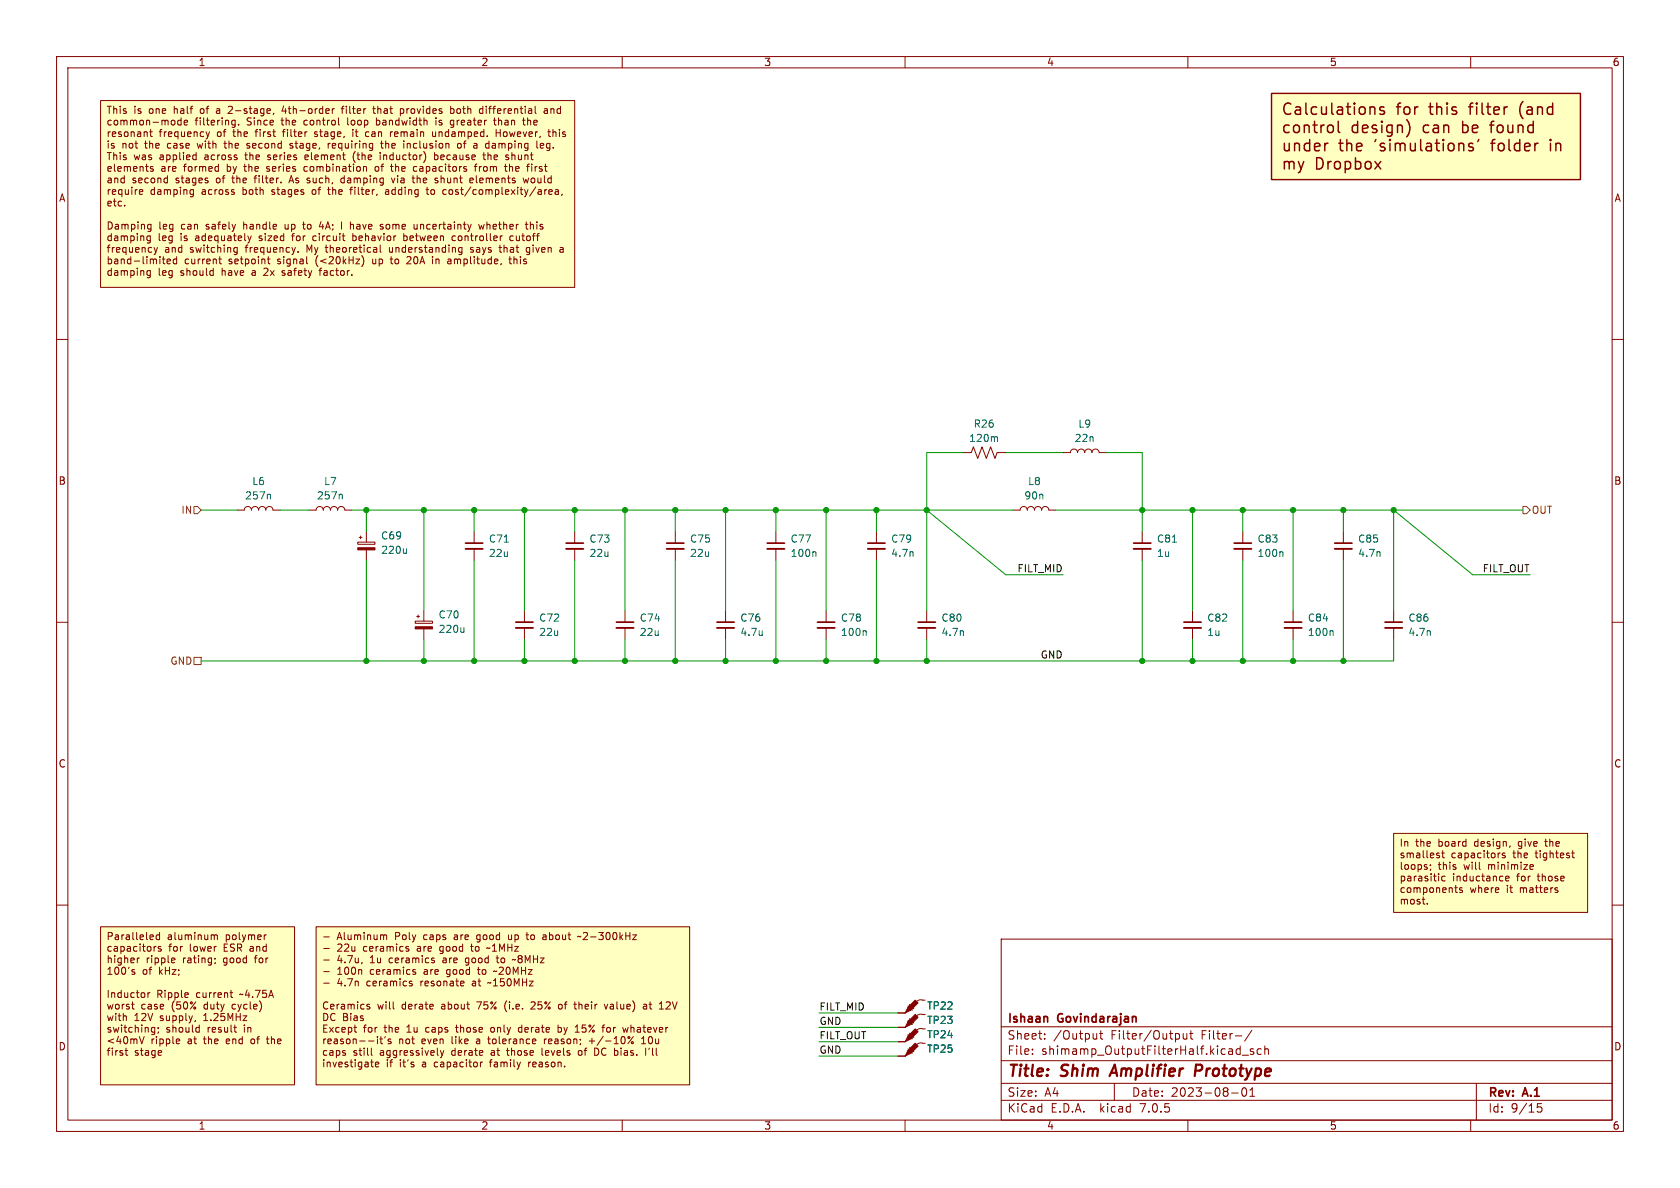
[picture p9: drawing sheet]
<svg xmlns="http://www.w3.org/2000/svg" width="297mm" height="210mm" viewBox="0 0 297 210" stroke-linecap="round" stroke-linejoin="round" font-family="sans-serif">
<path d="M0 0h297v210h-297z" fill="#fff" stroke="#fff" stroke-width=".18"/>
<g fill="none" stroke="#840000" stroke-width=".18">
<path d="M10 10h277v190h-277zM12 12h273v186h-273zM60 10v2M110 10v2M160 10v2M210 10v2M260 10v2M10 60h2M285 60h2M101.6 94v2M101.6 97v2.1M179.1 90.2h1.2a.64 .64 0 0 1 .7-.7 .64 .64 0 0 1 .6 .7 .64 .64 0 0 1 .6-.7 .64 .64 0 0 1 .7 .7 .64 .64 0 0 1 .6-.7 .64 .64 0 0 1 .6 .7 .64 .64 0 0 1 .7-.7 .64 .64 0 0 1 .6 .7h1.3"/>
<path d="M188 80h1.2a.64 .64 0 0 1 .7-.6 .64 .64 0 0 1 .6 .6 .64 .64 0 0 1 .6-.6 .64 .64 0 0 1 .7 .6 .64 .64 0 0 1 .6-.6 .64 .64 0 0 1 .6 .6 .64 .64 0 0 1 .7-.6 .64 .64 0 0 1 .6 .6h1.3M237.5 94v2M237.5 97v2.1M10 110h2M285 110h2M10 160h2M285 160h2M177 166h108v32h-108zM60 198v2M110 198v2M160 198v2M177 194.5h108"/>
<path d="M177 191.5h108M177 187.5h108M177 181.5h108M182.5 186.3v.1M182.5 185.5v.1M184.7 183.6v.1M184.7 182.8v.1M193.9 182.7v1M193.9 183.6l-.2 .1M194.4 182.7h.6M194.6 182.2v1.3l.4 .2M197 191.5v3"/>
<path d="M208.5 182.8v.8M209.2 182.7v.9l.4 .1 .2-.1M209.8 182.7v1M210 198v2M210.3 182.7h.6M210.5 182.2v1.3l.4 .2M217.7 193.2h1.2M218.4 183.1h1.1M218.7 186.3h.5M218.7 185.5h.5M219.2 184.9v1.5M219.6 186.5h1.1"/>
<path d="M219.7 192.4a1 1 0 0 0 .2 1.4 .81 .81 0 0 0 .6-.6 .81 .81 0 0 0-.3-.8M221 193.8h.8M221 192.7l.4-.4v1.5M221.3 182.1l-1.3 2M221.6 185.5l-.4-.1-.2 .2 .1 .2 .5 .2v.3h-.6M223 185.5l-.5-.1-.3 .3v.4l.2 .2h.6M223.6 185.5l.2-.1 .4 .1v.9M223.6 184.9v1.5M260 198v2M261 191.5v6.5M272.5 195.1h-.7l-.1 .7 .3-.1h.5l.1 .3-.1 .5-.2 .1-.6-.1"/>
</g>
<path d="M211.3 189.3h.8M212.2 188.2h-.7l-.3 2" fill="none" stroke="#840000" stroke-width=".4"/>
<g fill="#ffffc2" stroke="#ffffc2" stroke-width=".18">
<path d="M55.9 163.8h66v28h-66z"/>
<path d="M17.8 163.8h34.3v28h-34.3z"/>
<path d="M17.8 17.8h83.8v33h-83.8z"/>
<path d="M246.4 147.3h34.3v14h-34.3z"/>
<path d="M224.8 16.5h54.6v15.3h-54.6z"/>
</g>
<path d="M100.1 97h3M236 97h3" fill="none" stroke="#840000" stroke-width=".33"/>
<path d="M100.1 96h3M236 96h3" fill="none" stroke="#840000" stroke-width=".3"/>
<g fill="#840000">
<path d="M160.5 183.1l.5 .5-1 .6z"/>
<path d="M161.8 181.9l.5 .5-1.3 1.2-.5-.5z"/>
</g>
<path d="M160.5 182.9l.8 .7M160.8 182.6l.7 .8" fill="none" stroke="#480000" stroke-width=".18"/>
<g fill="none" stroke="#840000" stroke-width=".18">
<path d="M154.9 94v2M154.9 97v2.1M219.7 94v2M219.7 97v2.1M128.3 108v2M128.3 111v2M146 108v2M146 111v2M163.8 108v2M163.8 111v2M210.8 108v2M210.8 111v2"/>
<path d="M158.7 184.2h1.3M160.5 183.1l.5 .5-1 .6zM161.8 181.9l.5 .5-1.3 1.2-.5-.5zM163.6 181.9h-.2a1.37 1.37 0 0 0-1.3 .2"/>
</g>
<path d="M153.4 97h3.1M218.2 97h3M126.7 111h3.1M144.5 111h3.1M162.3 111h3.1M209.3 111h3" fill="none" stroke="#840000" stroke-width=".33"/>
<path d="M153.4 96h3.1M218.2 96h3M126.7 110h3.1M144.5 110h3.1M162.3 110h3.1M209.3 110h3" fill="none" stroke="#840000" stroke-width=".3"/>
<path d="M226.6 97.5l.2 .2v.7M153 111.5l.1 .2v.6" fill="none" stroke="#006464" stroke-width=".18"/>
<g fill="#840000">
<path d="M160.5 185.7l.5 .5-1 .5z"/>
<path d="M160.5 185.7l1.3-1.3 .5 .5-1.3 1.3z"/>
</g>
<path d="M160.5 185.4l.8 .8M160.8 185.2l.7 .7" fill="none" stroke="#480000" stroke-width=".18"/>
<path d="M119.4 94v2M119.4 97v2.1M137.2 94v2M137.2 97v2.1M110.5 108v2M110.5 111v2M158.7 186.7h1.3M160.5 185.7l.5 .5-1 .5zM160.5 185.7l1.3-1.3 .5 .5-1.3 1.3zM163.6 184.4h-.2a1.37 1.37 0 0 0-1.3 .3" fill="none" stroke="#840000" stroke-width=".18"/>
<path d="M117.9 97h3M135.6 97h3.1M109 111h3" fill="none" stroke="#840000" stroke-width=".33"/>
<path d="M117.9 96h3M135.6 96h3.1M109 110h3" fill="none" stroke="#840000" stroke-width=".3"/>
<path d="M144.1 97.5l.1 .2v.7" fill="none" stroke="#006464" stroke-width=".18"/>
<g fill="#840000">
<path d="M160.5 178.1l.5 .5-1 .5z"/>
<path d="M160.5 178.1l1.3-1.3 .5 .5-1.3 1.3z"/>
</g>
<path d="M160.5 177.8l.8 .8M160.8 177.5l.7 .8" fill="none" stroke="#480000" stroke-width=".18"/>
<path d="M158.7 179.1h1.3M160.5 178.1l.5 .5-1 .5zM160.5 178.1l1.3-1.3 .5 .5-1.3 1.3zM163.6 176.8h-.2a1.37 1.37 0 0 0-1.3 .2" fill="none" stroke="#840000" stroke-width=".18"/>
<g fill="#840000">
<path d="M160.5 180.6l.5 .5-1 .5z"/>
<path d="M161.8 179.3l.5 .5-1.3 1.3-.5-.5z"/>
</g>
<path d="M160.5 180.3l.8 .8M160.8 180.1l.7 .7" fill="none" stroke="#480000" stroke-width=".18"/>
<g fill="none" stroke="#840000" stroke-width=".18">
<path d="M17.8 17.8h83.8v33h-83.8zM47.6 19.2l.2 .3-.6 .1M47.7 20l-.1 .1M48.4 20l-.1 .2M58.1 19.3l.1 .2-.6 .1M58.7 19.2v.9M59.1 19.2l-.4 .3M60.3 19.2h.5M60.6 18.8l-.1 1.3M65.9 19.2h.5M66.1 18.8v1.1l.1 .2M70.8 19.2v1.3"/>
<path d="M70.8 20l.3 .1M71.1 19.2l-.3 .1M79.7 19.3h.5M79.7 20h.5M79.7 18.8v1.3M85.4 19.3l-.4-.1-.2 .3 .1 .5h.5M85.4 18.8v1.3M94.6 18.8v1.1l.2 .2M96.2 19.3h.5l.1 .8M96.8 19.5l-.4 .1-.2 .2 .2 .3 .4-.1M22 36.3v.1M24.7 34.3h.5"/>
<path d="M24.7 33.6l.4-.1 .1 .3-.6 .1M26.2 39.7h.5M26.5 23.3h.4M26.6 22.9v1.1l.3 .1M26.7 39.7v1l-.1 .2h-.3M27.1 29.5l-.3-.1-.2 .2v.2l.5 .1v.3h-.5M29.5 31.5h.1M29.6 31.1v1.2M29.6 32.3h-.1M32 20.8v1.3M32 21.3h-.3l-.3 .2 .1 .5h.5M32.6 21.7l.6-.1-.1-.3h-.4l-.1 .1v.6h.5"/>
<path d="M33.7 34.3h.5M34.2 33.5v1l-.1 .2-.3 .1M34.3 27.4h.4M34.7 27v1.2M34.7 28.2h-.4M36.4 23.3l.3 .8M36.7 32v.3M36.7 24.1l-.3 .5M37 23.3l-.3 .8M38.5 29.4l.1 .1M38.6 29v1.3M38.6 30.2l-.1 .1"/>
<path d="M41 22l.2 .1 .4-.1M41.3 33.9l.2 .2-.2 .3M41.3 33.5l.1 .1M41.6 21.3v1l-.3 .2h-.3M42.2 22v.1M49.7 32.2v.1M58 25.3v.9M58.1 25.5l-.1 .1M59.8 20.8v1.1l.2 .2M60.4 39.2v1.3M60.4 31.5l-.1 .2 .1 .6M64.2 29.4v.9"/>
<path d="M64.3 29.5l-.1 .1M64.7 23.4l-.1 .5 .3 .2M64.7 29.5l.1 .8M67.2 27v.1M67.2 27.4v.8M67.3 25.3h.5M67.5 24.9v1.1l.1 .2M67.7 39.7h-.3l-.2 .1 .1 .2 .4 .1M68.3 33.5l-.1 .1M68.3 33.9l-.2 .2 .2 .3M69 23.3v.8M69.2 29l.1 1.2"/>
<path d="M69.2 31.5l.3 .8M69.4 23.3l-.4 .2M71.4 25.3v.9M72.8 31.5h.5M73 31.1v1l.3 .2M73.2 39.7l.1 .7 .3 .1 .1-.1M73.2 29.5l-.1 .5 .1 .2 .4 .1M75.2 27.3v.9M75.3 33.5h.5M75.4 21.3l.1 .8M75.5 33.1v1.1l.2 .2M76.5 23.3v.8h.4"/>
<path d="M76.8 27v1.2M76.8 28.2h.4M76.9 31.7l.5 .4M76.9 31.5v.2M77.2 27.4h-.4M77.4 32.1l-.1 .2h-.4M78.8 33.5l-.4 .1-.1 .2v.4l.5 .2M79.7 22.5h.1M79.9 21.3l-.3 .2v.4l.3 .2M81 25.4l-.1 .2v.5l.2 .1 .3-.1M82.5 29.9v.3M83.1 31.9l.6-.1-.1-.3h-.4l-.1 .2v.6h.5"/>
<path d="M83.8 29.4h.5M84 29.2v1.1M84.3 25.4v.8M84.3 26.1l-.4 .1M84.3 25.6l-.4 .1M84.6 39.7l.3 .8 .2-.6 .3 .6M85.4 27.4h.4M85.5 27v1.1l.3 .1M86.4 24.9v1.3M87.2 21.3h.5M87.4 20.8v1.1l.2 .2M87.7 22.9v1.2"/>
<path d="M87.7 23.5h.7M89.2 29.4h.4M89.3 29v1.1l.3 .2M89.4 27.6l.6 .4M89.5 27.4l-.1 .2M90 28.1l-.2 .1h-.4M92.4 21.3h.5M92.5 31.5l.2 .8 .3-.6 .2 .6 .3-.8M92.6 20.8v1.1l.3 .2M92.9 39.7h.4M93 39.2v1.1l.3 .2M93.1 29.4h.5"/>
<path d="M94.9 24.9v1.1l.2 .2M95.7 25.3l-.2 .2v.5l.2 .2h.2M96.1 25.6l-.6 .2M96.3 33.5v.9M96.7 33.5l-.4 .3M96.8 23.3h.5M97 33.9l.6-.1v-.2l-.4-.1-.2 .2 .1 .6h.5M97 22.9v1.1l.3 .1M98.2 33.6h.5v.8M98.7 33.8l-.4 .1-.2 .2 .2 .3 .4-.1M99.4 34.3l-.1 .2M26 42.4l.2 .1h.4"/>
<path d="M26 48.6l.2 .1 .4-.1M26.2 40.4h.5M26.2 41.7l.4 .1M26.6 41.7v1l-.3 .3-.3-.1M26.6 47.8v1.1l-.3 .2-.3-.1M26.6 47.9l-.4-.1-.2 .2M27.2 43.7l.3 .9M27.5 44.6l-.3 .4M27.8 43.7l-.3 .9M28.7 45.8h.5M28.9 46.5l.3 .1M29.5 46.2l.6-.1v-.3h-.4l-.2 .2 .1 .6h.5"/>
<path d="M31.2 45.8h-.3l-.3 .2 .1 .6h.5M31.2 45.4v1.2M37.6 47.8l.1 .1M37.7 47.4v1.3M37.7 48.6l-.1 .1M38.9 45.4v1.1l.3 .1M41.3 44.3l.3 .3 .3-.1M41.4 43.9l-.1 .1M41.9 43.7v1.1l-.2 .2h-.3M43.8 41.7l.3 .8M44.1 42.5l-.3 .5M44.4 41.7l-.3 .8"/>
<path d="M47.4 45.4v1.1l.3 .1M52.2 43.7l-.3 .9M52.7 44.5v.1M54.2 46.5l.2 .1M60.5 41.7h.5M60.9 42.5h.1M64.2 45.7v.9l-.3 .5M66.5 43.8l.1 .8M66.6 44.5l-.1 .1M66.6 44l-.1 .1M67.2 40.4h.5M67.2 43.3v1.1l.2 .2"/>
<path d="M71.4 41.3v1.2M71.4 42.5h.1M71.5 41.7l-.1 .1M72.6 45.9l-.7 .7h.8M76.5 45.8v.8M79.6 46.2h-.3l-.2 .1 .1 .3h.4M80 41.8v.6l.4 .1M81.7 43.7v1.1l-.3 .2h-.3M81.7 43.8l-.4-.1-.2 .3 .1 .5h.5M88.2 43.7h.5M88.4 43.3v1.2M88.6 46.6l-.1 .2"/>
<path d="M88.8 41.7l-.2 .1M90 45.8h.4M90.1 45.4v1.1l.3 .1M90.6 41.7l-.3 .1-.2 .1 .1 .5 .4 .1M93.1 45h.3M93.5 43.7l-.3 .1-.2 .2 .1 .5 .4 .1M99 43.8h.5l.1 .8M99.6 44l-.5 .1-.1 .2 .1 .3 .5-.1M41.9 90.2h1.3a.64 .64 0 0 1 .6-.7 .64 .64 0 0 1 .6 .7 .64 .64 0 0 1 .7-.7 .64 .64 0 0 1 .6 .7 .64 .64 0 0 1 .7-.7 .64 .64 0 0 1 .6 .7 .64 .64 0 0 1 .6-.7 .64 .64 0 0 1 .7 .7h1.2M54.6 90.2h1.3a.64 .64 0 0 1 .6-.7 .64 .64 0 0 1 .6 .7 .64 .64 0 0 1 .7-.7 .64 .64 0 0 1 .6 .7 .64 .64 0 0 1 .7-.7 .64 .64 0 0 1 .6 .7 .64 .64 0 0 1 .6-.7 .64 .64 0 0 1 .7 .7h1.2M63.2 95.8h3.1v.4h-3.1zM63.5 95h.5"/>
<path d="M63.8 94.7v.6M64.8 94v1.8M64.8 97.2v1.9M83.8 94v2M83.8 97v2.1M170.2 80h1.5l.4-1 .7 2 .8-2 .8 2 .7-2 .8 2 .4-1h1.5M201.9 94v2M201.9 97v2.1M73.4 109.8h3.1v.4h-3.1zM73.7 109h.5M73.9 108.7v.5M74.9 108v1.8"/>
<path d="M74.9 111.2v1.8M92.7 108v2M92.7 111v2M228.6 108v2M228.6 111v2M246.4 108v2M246.4 111v2M246.4 147.3h34.3v14h-34.3zM252.3 159.7v.1M252.9 152.9v.1M252.9 153.6l-.1 .3M254.3 151.2l.2 .2-.2 .2"/>
<path d="M254.3 150.8l.1 .1M254.9 150.8h.5M255.1 150.4v1.1l.3 .1M255.5 154.9h-.4l-.2 .2 .1 .6h.5M257.2 156.9h.5M257.4 157.7l.3 .1M258.5 157l-.3-.1-.2 .2 .1 .2 .4 .1v.3h-.5M265.6 150.9v.3l.5 .1v.2l-.2 .1h-.3M266.2 155.3l.6-.1-.1-.3h-.3l-.2 .2v.6h.5M267 149.5l-.2 .3M270.7 152.8l.3 .1 .1 .2-.6 .2M271 153.6l-.3 .1"/>
<path d="M275.1 156.9l.3 .1M275.1 157.4h.3v.2l-.1 .2h-.3M277.9 150.8h.4M278 150.4v1.1l.3 .1M17.8 163.8h34.3v28h-34.3zM23.2 177.5h.5M23.4 171.8l.5 .2-.1 .2h-.4M23.5 178.3l.2 .1M24.3 169.3v.9M24.4 169.4l-.1 .2M26.2 175.5v.8M26.5 175.5l-.3 .2"/>
<path d="M27.1 165.3v.3l-.6 .1M27.6 167.3l-.3 .1M28.2 165.3h-.4l-.2 .2 .1 .5h.5M28.2 164.8v1.3M28.4 167.4l-.3-.1-.1 .2v.2l.4 .1v.3h-.4M30.5 169.3l.4 .1v.2l-.6 .2M30.9 170.1l-.4 .1M33.1 175.5l.2 .3-.6 .1M33.2 176.3h-.1M37.5 165.3l.4 .1M37.9 165.4l.2-.1h.3v.8M37.9 165.4v.7"/>
<path d="M38 169.4v.1M38.1 170.1l-.2 .3M40.7 175.5h.4M40.8 175.1v1l.3 .2M47.1 165.3l-.4 .2M55.9 163.8h66v28h-66zM57.2 165.6h1M57.2 167.7h1M57.2 169.7h1M57.2 171.8h1M57.2 173.8h1M63.9 171.5v.7"/>
<path d="M64 170.1l-.1 .3M64.9 177.8l.5 .3-.2 .3-.3-.1M65.3 177.6l-.3-.1-.1 .2M67.8 165.4l.2-.1h.3l.1 .8M69.6 178.3l.1 .1M71.7 167.5l.6 .4-.2 .2h-.4M71.8 167.4l-.1 .1M72.4 173.7l.5 .3-.2 .3-.3-.1M72.8 173.5l-.3-.1-.1 .2M73 171.6l.5 .4-.2 .2h-.3M73.4 171.5l-.3-.1-.1 .2M76.3 169.7l.5 .3v.1l-.4 .1"/>
<path d="M76.3 169.4h.5M76.5 177.6l.1 .2-.6 .1M82 174.2l-.4 .1M82 173.5v.2l-.6 .2M86.1 167.6l-.1 .1M87.3 171.7l-.1 .1M90.7 169.6l-.1 .1M93 165.3h.5M96.1 165.3h-.1M96.1 165.6l-.2 .2 .2 .3M101.4 177.5h.5M101.6 177.1l.1 1.2"/>
<path d="M102.1 165.6l.2-.1 .2 .1M106.8 177.5l.3 .9M111.8 165.3h.7l-.7 .8h.7M114.1 177.5l-.3 .1M114.2 177.9h-.3l-.2 .2 .1 .2 .4 .1M116.6 178.4h.7M116.7 177.4l.2-.3v1.3M158.7 179.1h1.3M161.8 179.3l.5 .5-1.3 1.3-.5-.5zM163.6 179.3l-.2 .1a1.37 1.37 0 0 0-1.3 .2M22.1 185.7h.5M22.3 185.3v1.1l.3 .2"/>
<path d="M24.6 183.2l.5 1.3 .4-1.3M26.9 181.7h.5M26.9 182.4h.5M27.4 181.6v1l-.2 .2-.3 .1M27.9 181.7l.1 .1M28 181.7v.1M28 182.4l-.1 .2M31.4 183.7h.3l.1 .3-.6 .1M31.7 184.4l-.3 .1M34.6 180.4l-.2 .2M34.9 181.6l.3 .1M35.2 182.4l-.3 .1"/>
<path d="M35.2 181.2v1.3M41.3 181.6h.5M41.5 182.3l.3 .2M62.6 181.6h.4M62.8 182.4l.2 .1M65.2 184h.9M65.5 187.8h.5M65.6 185.3v1.1l.2 .2M65.8 188.5l.2 .1M66.7 183.7v.8M66.8 187.8h-.4v.6l.1 .2 .4-.1M66.9 187.8l.1 .3-.6 .1"/>
<path d="M67.2 183.7h.4M67.3 183.2v1.1l.3 .2M68.1 183.2l-.1 .3M69.1 183.7h-.3l-.2 .1 .1 .2 .4 .1v.3h-.5M77.9 185.7l.3 .9M78.2 186.6l-.3 .4M78.5 185.7l-.3 .9M84.9 187.8v.8M85.3 187.8l-.4 .2M94.3 183.7h.4v.3l-.6 .1M94.7 184.4l-.4 .1M98.7 181.2v1.3"/>
<path d="M98.7 182.4l.1 .1M98.8 181.6l-.1 .1M101.7 182.5h.7M102 181.2l-.3 .4M105.1 185.3v1.3h.3M106.4 181.6h.5M106.9 181.2l-.3 .2v1.1M110.1 181.6l.2 .9 .3-.6 .2 .6M111 183.4l.2 .2 .2-.2M112 183.2l-1 1.3M113.4 184.5h.7M113.7 183.4l-.3 .2"/>
<path d="M114.1 185.3v1.3M158.7 181.6h1.3M158.7 186.7h1.3M158.7 184.2h1.3M160.5 180.6l.5 .5-1 .5z"/>
<circle cx="111.8" cy="184.3" r=".18"/>
</g>
<path d="M82.3 97h3M200.4 97h3.1M91.2 111h3M227.1 111h3M244.9 111h3" fill="none" stroke="#840000" stroke-width=".33"/>
<path d="M82.3 96h3M200.4 96h3.1M91.2 110h3M227.1 110h3M244.9 110h3" fill="none" stroke="#840000" stroke-width=".3"/>
<path d="M176.2 77.2l.1 .2v.6M47.6 87.4l.2 .1v.7M60.3 87.4l.2 .1v.7M71.9 97v.8M71.9 97.7l-.2 .1M82 110.9v.9M82 111.7l-.2 .1M235.5 111.5l.2 .2v.6" fill="none" stroke="#006464" stroke-width=".18"/>
<g fill="#840000" stroke="#840000" stroke-width=".18">
<path d="M63.2 96.8h3.1v.4h-3.1z"/>
<path d="M73.4 110.8h3.1v.4h-3.1z"/>
</g>
<path d="M34.3 89.5h.6l.7 .7-.7 .6h-.6zM269.2 89.5h.7l.6 .7-.6 .6h-.7zM34.3 116.2h1.3v1.3h-1.3z" fill="none" stroke="#725600" stroke-width=".18"/>
<path d="M224.8 16.5h54.6v15.3h-54.6zM244.7 19l-.5-.1-.3 .3 .1 .3 .7 .1 .1 .2-.1 .3-.2 .1-.6-.1M236.6 23.2l.3 .2M261.4 24.7l-.2 .3" fill="none" stroke="#840000" stroke-width=".25"/>
<g fill="none" stroke="#009600" stroke-width=".18">
<path d="M35.6 90.2h6.3M49.5 90.2h5.1M62.2 90.2h116.9M64.8 90.2v3.8M64.8 99.1v17.7M74.9 90.2v17.8M83.8 90.2v3.8M83.8 99.1v17.7M92.7 90.2v17.8M101.6 90.2v3.8M101.6 99.1v17.7M110.5 90.2v17.8"/>
<path d="M119.4 90.2v3.8M119.4 99.1v17.7M128.3 90.2v17.8M137.2 90.2v3.8M137.2 99.1v17.7M146 90.2v17.8M154.9 90.2v3.8M154.9 99.1v17.7M163.8 90.2l14 11.4h10.2M170.2 80h-6.4v28M177.8 80h10.2M186.7 90.2h82.5"/>
<path d="M195.6 80h6.3v14M201.9 99.1v17.7M210.8 90.2v17.8M219.7 90.2v3.8M219.7 99.1v17.7M228.6 90.2v17.8M237.5 90.2v3.8M237.5 99.1v17.7M74.9 113v3.8M92.7 113v3.8M110.5 113v3.8M128.3 113v3.8"/>
<path d="M146 113v3.8M163.8 113v3.8M210.8 113v3.8M228.6 113v3.8M246.4 113v3.8h-210.8M270.5 101.6h-10.2l-13.9-11.4v17.8M144.8 179.1h13.9M144.8 184.2h13.9M144.8 181.6h13.9M144.8 186.7h13.9"/>
</g>
<g fill="#009600" stroke="#009600" stroke-width=".18">
<circle cx="146" cy="90.2" r=".46"/>
<circle cx="154.9" cy="90.2" r=".46"/>
<circle cx="163.8" cy="116.8" r=".46"/>
<circle cx="137.2" cy="90.2" r=".46"/>
<circle cx="128.3" cy="90.2" r=".46"/>
<circle cx="163.8" cy="90.2" r=".46"/>
<circle cx="101.6" cy="116.8" r=".46"/>
<circle cx="110.5" cy="116.8" r=".46"/>
<circle cx="119.4" cy="116.8" r=".46"/>
<circle cx="146" cy="116.8" r=".46"/>
<circle cx="154.9" cy="116.8" r=".46"/>
<circle cx="119.4" cy="90.2" r=".46"/>
<circle cx="137.2" cy="116.8" r=".46"/>
<circle cx="128.3" cy="116.8" r=".46"/>
<circle cx="92.7" cy="90.2" r=".46"/>
<circle cx="74.9" cy="90.2" r=".46"/>
<circle cx="74.9" cy="116.8" r=".46"/>
<circle cx="64.8" cy="116.8" r=".46"/>
<circle cx="64.8" cy="90.2" r=".46"/>
<circle cx="92.7" cy="116.8" r=".46"/>
<circle cx="83.8" cy="116.8" r=".46"/>
<circle cx="110.5" cy="90.2" r=".46"/>
<circle cx="101.6" cy="90.2" r=".46"/>
<circle cx="83.8" cy="90.2" r=".46"/>
<circle cx="237.5" cy="90.2" r=".46"/>
<circle cx="219.7" cy="90.2" r=".46"/>
<circle cx="228.6" cy="90.2" r=".46"/>
<circle cx="210.8" cy="116.8" r=".46"/>
<circle cx="201.9" cy="116.8" r=".46"/>
<circle cx="210.8" cy="90.2" r=".46"/>
<circle cx="228.6" cy="116.8" r=".46"/>
<circle cx="219.7" cy="116.8" r=".46"/>
<circle cx="246.4" cy="90.2" r=".46"/>
<circle cx="201.9" cy="90.2" r=".46"/>
<circle cx="237.5" cy="116.8" r=".46"/>
</g>
<g font-size="2.8" fill="#840000">
<text x="226.4" y="20.8">Calculations</text>
<text x="226.4" y="24">control</text>
<text x="238.7" y="24">design)</text>
<text x="246.7" y="20.8">for</text>
<text x="251.6" y="24">can</text>
<text x="252.7" y="20.8">this</text>
<text x="258.6" y="24">be</text>
<text x="260" y="20.8">filter</text>
<text x="263.9" y="24">found</text>
<text x="269" y="20.8">(and</text>
<text x="226.4" y="27.2">under</text>
<text x="236.6" y="27.2">the</text>
<text x="243" y="27.2">'simulations'</text>
<text x="263.9" y="27.2">folder</text>
<text x="274.4" y="27.2">in</text>
<text x="226.4" y="30.4">my Dropbox</text>
<text x="178" y="190.8">Title:</text>
<text x="187.5" y="190.8">Shim</text>
<text x="196.9" y="190.8">Amplifier</text>
<text x="212.3" y="190.8">Prototype</text>
</g>
<g font-size="2.1" fill="#840000">
<text x="178" y="183.9">Sheet:</text>
<text x="178" y="181.1">Ishaan</text>
<text x="186.2" y="183.9">/Output</text>
<text x="187" y="181.1">Govindarajan</text>
<text x="196.3" y="183.9">Filter/Output</text>
<text x="212.3" y="183.9">Filter-/</text>
<text x="178" y="186.6">File:</text>
<text x="184" y="186.6">shimamp_OutputFilterHalf.kicad_sch</text>
<text x="178" y="196.8">KiCad</text>
<text x="178" y="194">Size:</text>
<text x="184.6" y="194">A4</text>
<text x="185.7" y="196.8">E.D.A.</text>
<text x="194.4" y="196.8">kicad</text>
<text x="200" y="194">Date:</text>
<text x="201.5" y="196.8">7.0.5</text>
<text x="206.9" y="194">2023-08-01</text>
<text x="263" y="194.2">Rev:</text>
<text x="263" y="196.8">Id:</text>
<text x="267" y="196.8">9/15</text>
<text x="269.2" y="194.2">A.1</text>
</g>
<g font-size="1.8" fill="#840000">
<text x="35" y="11.8">1</text>
<text x="85" y="11.8">2</text>
<text x="135" y="11.8">3</text>
<text x="185" y="11.8">4</text>
<text x="235" y="11.8">5</text>
<text x="285" y="11.8">6</text>
<text x="18.7" y="20.4">This</text>
<text x="18.7" y="22.4">common-mode</text>
<text x="23.6" y="20.4">is</text>
<text x="26.3" y="20.4">one</text>
<text x="30.8" y="20.4">half</text>
<text x="34.4" y="22.4">filtering.</text>
<text x="35.6" y="20.4">of</text>
<text x="38.5" y="20.4">a</text>
<text x="40.8" y="20.4">2-stage,</text>
<text x="43.6" y="22.4">Since</text>
<text x="49.8" y="22.4">the</text>
<text x="50.4" y="20.4">4th-order</text>
<text x="53.9" y="22.4">control</text>
<text x="61.1" y="20.4">filter</text>
<text x="61.7" y="22.4">loop</text>
<text x="66.8" y="20.4">that</text>
<text x="66.9" y="22.4">bandwidth</text>
<text x="71.6" y="20.4">provides</text>
<text x="77.6" y="22.4">is</text>
<text x="80.3" y="22.4">greater</text>
<text x="80.7" y="20.4">both</text>
<text x="85.9" y="20.4">differential</text>
<text x="88.2" y="22.4">than</text>
<text x="93.4" y="22.4">the</text>
<text x="97.5" y="20.4">and</text>
<text x="18.7" y="24.5">resonant</text>
<text x="18.7" y="26.5">is</text>
<text x="18.7" y="28.6">This</text>
<text x="21.5" y="26.5">not</text>
<text x="23.6" y="28.6">was</text>
<text x="25.6" y="26.5">the</text>
<text x="28.1" y="24.5">frequency</text>
<text x="28.2" y="28.6">applied</text>
<text x="29.6" y="26.5">case</text>
<text x="35.1" y="26.5">with</text>
<text x="36.2" y="28.6">across</text>
<text x="38.3" y="24.5">of</text>
<text x="40" y="26.5">the</text>
<text x="41.3" y="24.5">the</text>
<text x="43.6" y="28.6">the</text>
<text x="44" y="26.5">second</text>
<text x="45.4" y="24.5">first</text>
<text x="47.6" y="28.6">series</text>
<text x="50.3" y="24.5">filter</text>
<text x="51.8" y="26.5">stage,</text>
<text x="54.3" y="28.6">element</text>
<text x="56" y="24.5">stage,</text>
<text x="58.6" y="26.5">requiring</text>
<text x="62.9" y="24.5">it</text>
<text x="62.9" y="28.6">(the</text>
<text x="65.3" y="24.5">can</text>
<text x="67.8" y="28.6">inductor)</text>
<text x="68.2" y="26.5">the</text>
<text x="69.8" y="24.5">remain</text>
<text x="72.3" y="26.5">inclusion</text>
<text x="77.3" y="24.5">undamped.</text>
<text x="77.6" y="28.6">because</text>
<text x="81.9" y="26.5">of</text>
<text x="84.9" y="26.5">a</text>
<text x="86.4" y="28.6">the</text>
<text x="87.1" y="26.5">damping</text>
<text x="88.7" y="24.5">However,</text>
<text x="90.5" y="28.6">shunt</text>
<text x="96.3" y="26.5">leg.</text>
<text x="98.1" y="24.5">this</text>
<text x="10.4" y="35.8">A</text>
<text x="18.7" y="30.6">elements</text>
<text x="18.7" y="32.7">and</text>
<text x="18.7" y="34.7">require</text>
<text x="23.3" y="32.7">second</text>
<text x="26.5" y="34.7">damping</text>
<text x="28.4" y="30.6">are</text>
<text x="31" y="32.7">stages</text>
<text x="32.5" y="30.6">formed</text>
<text x="35.6" y="34.7">across</text>
<text x="38.3" y="32.7">of</text>
<text x="40.2" y="30.6">by</text>
<text x="41.3" y="32.7">the</text>
<text x="42.9" y="34.7">both</text>
<text x="43.4" y="30.6">the</text>
<text x="45.3" y="32.7">filter.</text>
<text x="47.4" y="30.6">series</text>
<text x="48.2" y="34.7">stages</text>
<text x="51.6" y="32.7">As such,</text>
<text x="54.1" y="30.6">combination</text>
<text x="55.5" y="34.7">of</text>
<text x="58.4" y="34.7">the</text>
<text x="60.9" y="32.7">damping</text>
<text x="62.5" y="34.7">filter,</text>
<text x="66.9" y="30.6">of</text>
<text x="68.8" y="34.7">adding</text>
<text x="69.8" y="30.6">the</text>
<text x="70.1" y="32.7">via</text>
<text x="73.9" y="30.6">capacitors</text>
<text x="73.9" y="32.7">the</text>
<text x="76.2" y="34.7">to</text>
<text x="77.9" y="32.7">shunt</text>
<text x="79.2" y="34.7">cost/complexity/area,</text>
<text x="84.2" y="32.7">elements</text>
<text x="84.9" y="30.6">from</text>
<text x="90.3" y="30.6">the</text>
<text x="93.9" y="32.7">would</text>
<text x="94.4" y="30.6">first</text>
<text x="285.4" y="35.8">A</text>
<text x="18.7" y="36.7">etc.</text>
<text x="18.7" y="40.8">Damping</text>
<text x="28" y="40.8">leg</text>
<text x="32" y="40.8">can</text>
<text x="36.5" y="40.8">safely</text>
<text x="43.2" y="40.8">handle</text>
<text x="50.6" y="40.8">up</text>
<text x="54" y="40.8">to</text>
<text x="57" y="40.8">4A;</text>
<text x="61" y="40.8">I have</text>
<text x="68.1" y="40.8">some</text>
<text x="74.2" y="40.8">uncertainty</text>
<text x="85.9" y="40.8">whether</text>
<text x="94.3" y="40.8">this</text>
<text x="18.7" y="42.9">damping</text>
<text x="18.7" y="44.9">frequency</text>
<text x="18.7" y="47">band-limited</text>
<text x="27.9" y="42.9">leg</text>
<text x="29" y="44.9">and</text>
<text x="31.9" y="42.9">is</text>
<text x="32.5" y="47">current</text>
<text x="33.6" y="44.9">switching</text>
<text x="34.6" y="42.9">adequately</text>
<text x="40.4" y="47">setpoint</text>
<text x="43.5" y="44.9">frequency.</text>
<text x="46" y="42.9">sized</text>
<text x="49.1" y="47">signal</text>
<text x="52" y="42.9">for</text>
<text x="54.4" y="44.9">My theoretical</text>
<text x="55.7" y="42.9">circuit</text>
<text x="55.9" y="47">(&lt;20kHz)</text>
<text x="62.9" y="42.9">behavior</text>
<text x="66.1" y="47">up</text>
<text x="69.2" y="44.9">understanding</text>
<text x="69.5" y="47">to</text>
<text x="72" y="42.9">between</text>
<text x="72.5" y="47">20A</text>
<text x="77.1" y="47">in</text>
<text x="79.9" y="47">amplitude,</text>
<text x="80.7" y="42.9">controller</text>
<text x="83.7" y="44.9">says</text>
<text x="89" y="44.9">that</text>
<text x="91" y="47">this</text>
<text x="91.1" y="42.9">cutoff</text>
<text x="93.8" y="44.9">given</text>
<text x="18.7" y="49">damping</text>
<text x="27.9" y="49">leg</text>
<text x="31.9" y="49">should</text>
<text x="39.3" y="49">have</text>
<text x="44.7" y="49">a</text>
<text x="46.9" y="49">2x</text>
<text x="50.3" y="49">safety</text>
<text x="57.1" y="49">factor.</text>
<text x="10.3" y="85.8">B</text>
<text x="285.3" y="85.8">B</text>
<text x="10.3" y="135.8">C</text>
<text x="285.3" y="135.8">C</text>
<text x="247.3" y="149.9">In</text>
<text x="250.2" y="149.9">the</text>
<text x="254.2" y="149.9">board</text>
<text x="260.7" y="149.9">design,</text>
<text x="268.6" y="149.9">give</text>
<text x="273.5" y="149.9">the</text>
<text x="247.3" y="152">smallest</text>
<text x="247.3" y="154">loops;</text>
<text x="254.2" y="154">this</text>
<text x="256.5" y="152">capacitors</text>
<text x="258.8" y="154">will</text>
<text x="263.1" y="154">minimize</text>
<text x="267.5" y="152">the</text>
<text x="271.5" y="152">tightest</text>
<text x="247.3" y="156.1">parasitic</text>
<text x="247.3" y="158.1">components</text>
<text x="247.3" y="160.1">most.</text>
<text x="256.7" y="156.1">inductance</text>
<text x="259.8" y="158.1">where</text>
<text x="266.3" y="158.1">it</text>
<text x="268.1" y="156.1">for</text>
<text x="268.8" y="158.1">matters</text>
<text x="271.9" y="156.1">those</text>
<text x="18.7" y="166.4">Paralleled</text>
<text x="29.5" y="166.4">aluminum</text>
<text x="39.9" y="166.4">polymer</text>
<text x="59.5" y="166.4">Aluminum</text>
<text x="69.8" y="166.4">Poly</text>
<text x="74.9" y="166.4">caps</text>
<text x="80.4" y="166.4">are</text>
<text x="84.6" y="166.4">good</text>
<text x="90.3" y="166.4">up</text>
<text x="93.6" y="166.4">to</text>
<text x="96.6" y="166.4">about</text>
<text x="103" y="166.4">~2-300kHz</text>
<text x="18.7" y="168.5">capacitors</text>
<text x="18.7" y="170.5">higher</text>
<text x="18.7" y="172.6">100's</text>
<text x="25.1" y="172.6">of</text>
<text x="25.8" y="170.5">ripple</text>
<text x="28.1" y="172.6">kHz;</text>
<text x="29.7" y="168.5">for</text>
<text x="32.3" y="170.5">rating;</text>
<text x="33.5" y="168.5">lower</text>
<text x="39.6" y="170.5">good</text>
<text x="39.6" y="168.5">ESR and</text>
<text x="45.2" y="170.5">for</text>
<text x="59.5" y="168.5">22u</text>
<text x="59.5" y="170.5">4.7u,</text>
<text x="59.5" y="172.6">100n</text>
<text x="64.2" y="168.5">ceramics</text>
<text x="65.4" y="170.5">1u</text>
<text x="65.4" y="172.6">ceramics</text>
<text x="68.8" y="170.5">ceramics</text>
<text x="73.8" y="168.5">are</text>
<text x="75" y="172.6">are</text>
<text x="77.9" y="168.5">good</text>
<text x="78.4" y="170.5">are</text>
<text x="79.1" y="172.6">good</text>
<text x="82.6" y="170.5">good</text>
<text x="83.6" y="168.5">to</text>
<text x="84.8" y="172.6">to</text>
<text x="86.6" y="168.5">~1MHz</text>
<text x="87.8" y="172.6">~20MHz</text>
<text x="88.3" y="170.5">to</text>
<text x="91.2" y="170.5">~8MHz</text>
<text x="18.7" y="176.7">Inductor</text>
<text x="18.7" y="178.7">worst</text>
<text x="24.8" y="178.7">case</text>
<text x="27.6" y="176.7">Ripple</text>
<text x="30.3" y="178.7">(50%</text>
<text x="34.6" y="176.7">current</text>
<text x="36.1" y="178.7">duty</text>
<text x="41.2" y="178.7">cycle)</text>
<text x="42.5" y="176.7">~4.75A</text>
<text x="56.8" y="178.7">Ceramics</text>
<text x="59.5" y="174.6">4.7n</text>
<text x="64.8" y="174.6">ceramics</text>
<text x="66.6" y="178.7">will</text>
<text x="71" y="178.7">derate</text>
<text x="74.4" y="174.6">resonate</text>
<text x="78.1" y="178.7">about</text>
<text x="83.6" y="174.6">at</text>
<text x="84.5" y="178.7">75%</text>
<text x="86.6" y="174.6">~150MHz</text>
<text x="89.5" y="178.7">(i.e.</text>
<text x="94.3" y="178.7">25%</text>
<text x="99.3" y="178.7">of</text>
<text x="102.2" y="178.7">their</text>
<text x="107.7" y="178.7">value)</text>
<text x="114.6" y="178.7">at</text>
<text x="117.6" y="178.7">12V</text>
<text x="10.3" y="185.8">D</text>
<text x="18.7" y="180.7">with</text>
<text x="18.7" y="182.8">switching;</text>
<text x="18.7" y="184.8">&lt;40mV</text>
<text x="23.6" y="180.7">12V</text>
<text x="26.6" y="184.8">ripple</text>
<text x="28.2" y="180.7">supply,</text>
<text x="29.3" y="182.8">should</text>
<text x="33.1" y="184.8">at</text>
<text x="36" y="180.7">1.25MHz</text>
<text x="36.1" y="184.8">the</text>
<text x="36.6" y="182.8">result</text>
<text x="40.2" y="184.8">end</text>
<text x="43.2" y="182.8">in</text>
<text x="44.6" y="184.8">of</text>
<text x="47.6" y="184.8">the</text>
<text x="56.8" y="180.7">DC Bias</text>
<text x="56.8" y="182.8">Except</text>
<text x="56.8" y="184.8">reason--it's</text>
<text x="64.2" y="182.8">for</text>
<text x="67.9" y="182.8">the</text>
<text x="70.4" y="184.8">not</text>
<text x="72" y="182.8">1u</text>
<text x="74.5" y="184.8">even</text>
<text x="75.4" y="182.8">caps</text>
<text x="79.9" y="184.8">like</text>
<text x="80.9" y="182.8">those</text>
<text x="84.4" y="184.8">a</text>
<text x="86.6" y="184.8">tolerance</text>
<text x="87.2" y="182.8">only</text>
<text x="92.2" y="182.8">derate</text>
<text x="96.6" y="184.8">reason;</text>
<text x="99.3" y="182.8">by</text>
<text x="102.5" y="182.8">15%</text>
<text x="104.7" y="184.8">+/-10%</text>
<text x="107.5" y="182.8">for</text>
<text x="111.2" y="182.8">whatever</text>
<text x="114.1" y="184.8">10u</text>
<text x="285.3" y="185.8">D</text>
<text x="18.7" y="186.9">first</text>
<text x="23.7" y="186.9">stage</text>
<text x="56.8" y="186.9">caps</text>
<text x="56.8" y="188.9">investigate</text>
<text x="62.3" y="186.9">still</text>
<text x="67.1" y="186.9">aggressively</text>
<text x="68.2" y="188.9">if</text>
<text x="70.6" y="188.9">it's</text>
<text x="74.7" y="188.9">a</text>
<text x="76.9" y="188.9">capacitor</text>
<text x="79.9" y="186.9">derate</text>
<text x="86.9" y="188.9">family</text>
<text x="87" y="186.9">at</text>
<text x="89.9" y="186.9">those</text>
<text x="93.8" y="188.9">reason.</text>
<text x="96.2" y="186.9">levels</text>
<text x="102.8" y="186.9">of</text>
<text x="105.7" y="186.9">DC bias.</text>
<text x="115" y="186.9">I'll</text>
<text x="35" y="199.8">1</text>
<text x="85" y="199.8">2</text>
<text x="135" y="199.8">3</text>
<text x="185" y="199.8">4</text>
<text x="235" y="199.8">5</text>
<text x="285" y="199.8">6</text>
</g>
<g font-size="1.8" fill="#006464">
<text x="172.1" y="75.8">R26</text>
<text x="190.6" y="75.8">L9</text>
<text x="171.3" y="78.3">120m</text>
<text x="189.9" y="78.3">22n</text>
<text x="43.3" y="88.5">257n</text>
<text x="44.5" y="85.9">L6</text>
<text x="56" y="88.5">257n</text>
<text x="57.2" y="85.9">L7</text>
<text x="181" y="88.5">90n</text>
<text x="181.7" y="85.9">L8</text>
<text x="67.3" y="95.5">C69</text>
<text x="67.3" y="98.1">220u</text>
<text x="86.4" y="96.1">C71</text>
<text x="86.4" y="98.6">22u</text>
<text x="104.1" y="96.1">C73</text>
<text x="104.1" y="98.6">22u</text>
<text x="121.9" y="96.1">C75</text>
<text x="121.9" y="98.6">22u</text>
<text x="139.7" y="96.1">C77</text>
<text x="139.7" y="98.6">100n</text>
<text x="157.5" y="96.1">C79</text>
<text x="157.5" y="98.6">4.7n</text>
<text x="204.5" y="96.1">C81</text>
<text x="204.5" y="98.6">1u</text>
<text x="222.3" y="96.1">C83</text>
<text x="222.3" y="98.6">100n</text>
<text x="240" y="96.1">C85</text>
<text x="240" y="98.6">4.7n</text>
<text x="77.5" y="109.5">C70</text>
<text x="77.5" y="112">220u</text>
<text x="95.3" y="110.1">C72</text>
<text x="95.3" y="112.6">22u</text>
<text x="113" y="110.1">C74</text>
<text x="113" y="112.6">22u</text>
<text x="130.8" y="110.1">C76</text>
<text x="130.8" y="112.6">4.7u</text>
<text x="148.6" y="110.1">C78</text>
<text x="148.6" y="112.6">100n</text>
<text x="166.4" y="110.1">C80</text>
<text x="166.4" y="112.6">4.7n</text>
<text x="213.4" y="110.1">C82</text>
<text x="213.4" y="112.6">1u</text>
<text x="231.1" y="110.1">C84</text>
<text x="231.1" y="112.6">100n</text>
<text x="248.9" y="110.1">C86</text>
<text x="248.9" y="112.6">4.7n</text>
<text x="163.8" y="178.6">TP22</text>
<text x="163.8" y="183.7">TP24</text>
<text x="163.8" y="181.2">TP23</text>
<text x="163.8" y="186.2">TP25</text>
</g>
<g font-size="1.8" fill="#725600">
<text x="32" y="91">IN</text>
<text x="270.7" y="91">OUT</text>
<text x="30.1" y="117.7">GND</text>
</g>
<g font-size="1.8" fill="#0f0f0f">
<text x="179.9" y="101.3">FILT_MID</text>
<text x="262.1" y="101.3">FILT_OUT</text>
<text x="184" y="116.5">GND</text>
<text x="144.8" y="178.7">FILT_MID</text>
<text x="144.8" y="181.3">GND</text>
<text x="144.8" y="183.8">FILT_OUT</text>
<text x="144.8" y="186.3">GND</text>
</g>
</svg>
